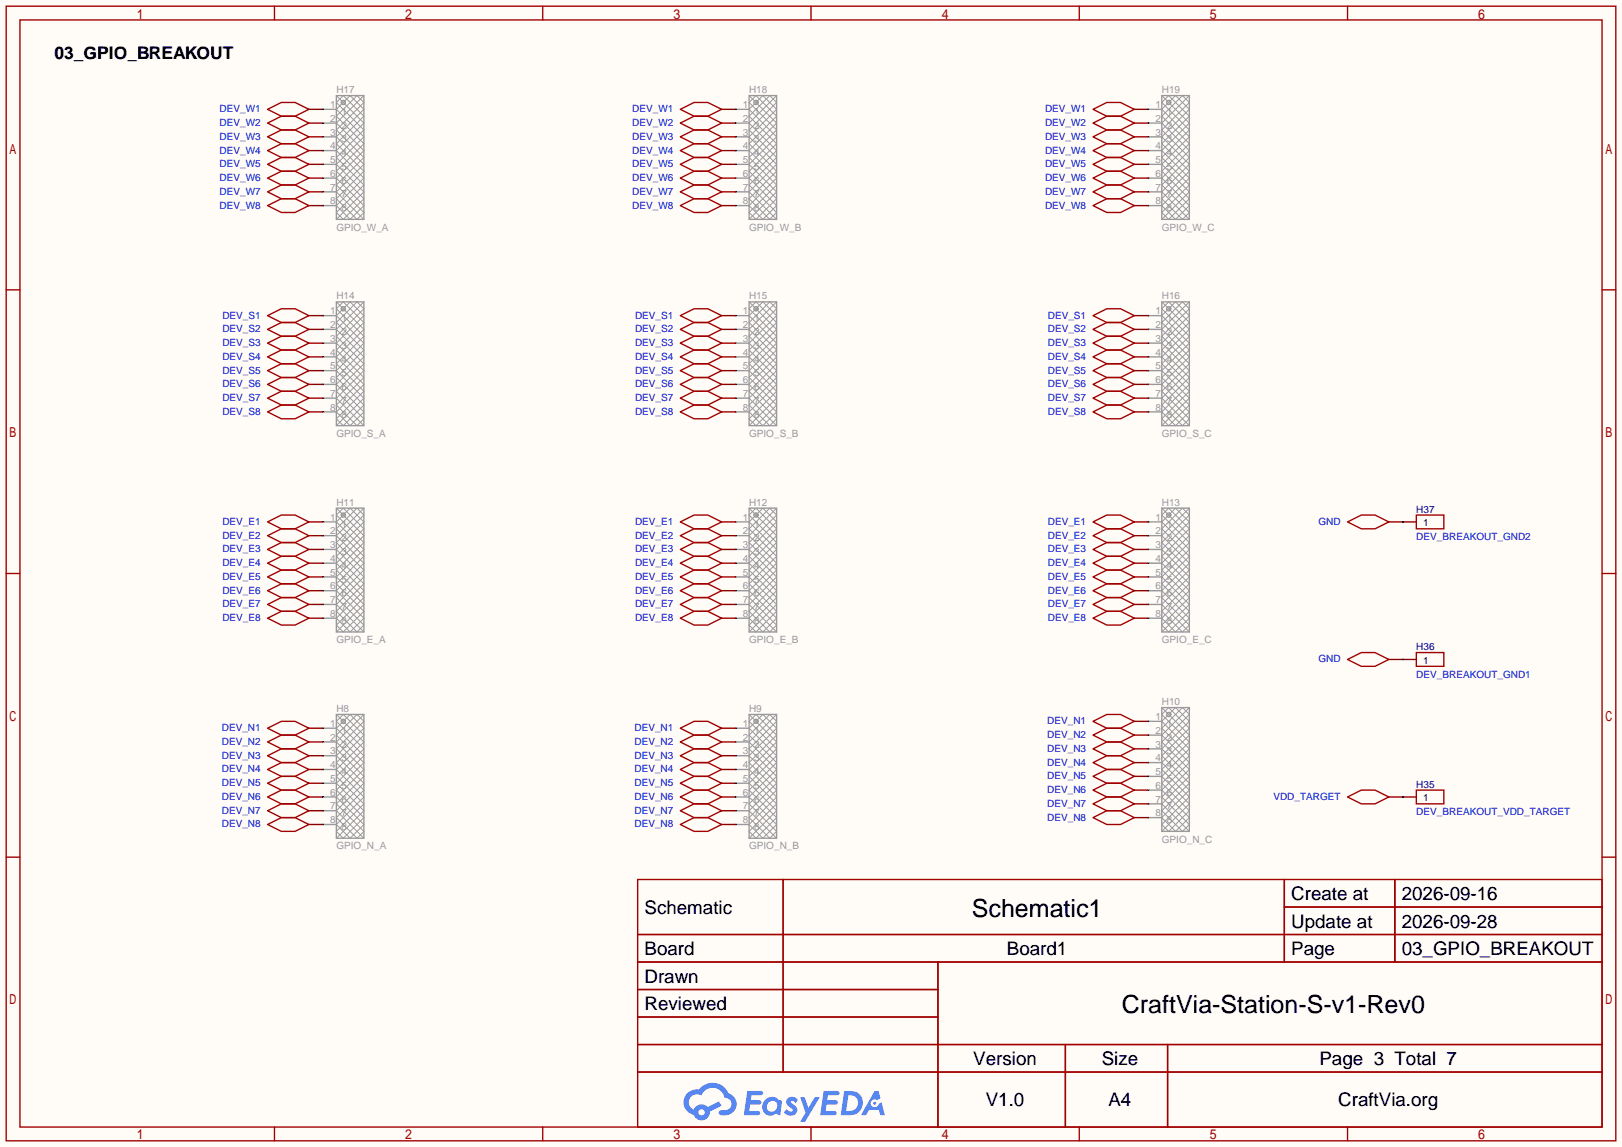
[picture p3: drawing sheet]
<svg xmlns="http://www.w3.org/2000/svg" width="299mm" height="212mm" viewBox="0 0 299 212" stroke-linecap="round" stroke-linejoin="round" font-family="sans-serif">
<path d="M0 0h299.5v211.8h-299.5z" fill="#fffcf7"/>
<g fill="none" stroke="#a10000" stroke-width=".25">
<path d="M1.1 1.1h297.2v209.6h-297.2zM3.7 3.7h292.1v204.5h-292.1zM50.7 1.1v2.6M100.2 1.1v2.6M149.7 1.1v2.6M199.3 1.1v2.6M248.8 1.1v2.6M1.1 53.5h2.6M295.8 53.5h2.5M1.1 105.9h2.6M295.8 105.9h2.5M1.1 158.3h2.6"/>
<path d="M295.8 158.3h2.5M117.7 162.4h178.1v45.8h-178.1zM117.7 172.6h178.1M117.7 177.7h178.1M144.6 162.4v35.6M173.2 177.7v30.5M237.1 162.4v15.3M237.1 167.5h58.7M257.5 162.4v15.3M117.7 182.8h55.5M117.7 192.9h178.1M117.7 187.8h55.5"/>
<path d="M117.7 198h178.1M196.7 192.9v15.3M215.6 192.9v15.3M50.7 208.2v2.5M100.2 208.2v2.5M149.7 208.2v2.5M199.3 208.2v2.5M248.8 208.2v2.5"/>
</g>
<g fill="#5487ff">
<path d="M145.5 202.8a1.3 1.3 0 0 1 1.8 .3l-.4 .6a.54 .54 0 0 0-.9-.2l.1 .2a1.58 1.58 0 0 1 1.1 1.6 1.43 1.43 0 0 1-2.5 .1l.5-.6a.64 .64 0 0 0 .5 .5 .64 .64 0 0 0 .7-.3l-.2-.2a1.6 1.6 0 0 1-1-1.6z"/>
<path d="M147.7 202.7h.9l.7 1.9 1.1-1.9h.9l-2.7 4.5h-.9l1-1.7z"/>
<path d="M138 201.5h1.6a1.31 1.31 0 0 1 1.2 .2 .4 .4 0 0 1-.3 .6h-1.8l-.1 .9h1.6a.4 .4 0 0 1 .4 .4 .4 .4 0 0 1-.4 .4h-1.7l-.2 1.2h.8a1.23 1.23 0 0 1 1.2 .2 .39 .39 0 0 1-.3 .6h-2.7z"/>
<path d="M152.1 201.5h1.6a1.32 1.32 0 0 1 1.3 .2 .39 .39 0 0 1-.4 .6h-1.7l-.2 .9h1.7a.4 .4 0 0 1 .3 .4 .4 .4 0 0 1-.4 .4h-1.7l-.2 1.2h.8a1.23 1.23 0 0 1 1.2 .2 .39 .39 0 0 1-.3 .6h-2.7z"/>
<path d="M161.5 201.5h.7l.4 1.3-.7 .4a.75 .75 0 0 0-1.1 .3 .75 .75 0 0 0 .5 1 .75 .75 0 0 0 .9-.6l.6-.3 .6 2.4h-.9l-.2-1h-1.9l-.5 1h-.9z"/>
<path d="M155.9 201.5l-.7 4.5h1.5a2.27 2.27 0 0 0 2.6-2.3 2.27 2.27 0 0 0-2.7-2.2zM156.6 202.3a1.5 1.5 0 0 1 1.8 1.5 1.5 1.5 0 0 1-1.9 1.4h-.3z"/>
<path d="M141.3 203.1a1.62 1.62 0 0 0-.4 2.1 1.62 1.62 0 0 0 2 .7l.4-.3 .3 .3 .5 .1 .3-2.5-.2-.3h-.4a1.58 1.58 0 0 0-2.5-.1zM141.9 203.6a.99 .99 0 0 1 1.6 .3 .99 .99 0 0 1-.9 1.4 .94 .94 0 0 1-1-.5 .94 .94 0 0 1 .3-1.2z"/>
<path d="M126.9 201.9a2.37 2.37 0 0 0 1.2 4 1.54 1.54 0 0 0 1.7 1 1.54 1.54 0 0 0 1.3-1.6l2.1-1.1-.5-.8-2 1.1a1.57 1.57 0 0 0-2.6 .4 1.5 1.5 0 0 1-.8-2.1 1.5 1.5 0 0 1 2.2-.5 2.23 2.23 0 0 1 2.3-1.4 2.23 2.23 0 0 1 2 1.8 1.16 1.16 0 0 1 1.2 1.1 1.16 1.16 0 0 1-1 1.3h-.7a.47 .47 0 0 0-.6 .3 .47 .47 0 0 0 .4 .6 2.23 2.23 0 0 0 2.3-.7 2.23 2.23 0 0 0 .4-2.3 2.16 2.16 0 0 0-1.3-1.1 3.2 3.2 0 0 0-5.4-.7l-1.2 .1zM129 205.4a.58 .58 0 0 1 1.1 0 .58 .58 0 0 1-1.1 0z"/>
<circle cx="161.5" cy="203.8" r=".28"/>
</g>
<g fill="none" stroke="#999" stroke-width=".18">
<path d="M62.1 18.9l5.1 5.1-5.1 5.1 5.1 5.1-5.1 5 1.3 1.3 3.8-3.8-5.1-5.1 5.1-5.1-5.1-5 3.8-3.8 1.3 1.2-5.1 5.1 5.1 5.1-5.1 5.1 5.1 5-1.3 1.3-3.8-3.8 5.1-5.1-5.1-5.1 5.1-5-3.8-3.8zM62.1 17.7l5.1 5-5.1 5.1 5.1 5.1-5.1 5.1 2.5 2.5 2.6-2.5-5.1-5.1 5.1-5.1-5.1-5.1 5.1-5M63.5 18.6l.2 .2M63.7 19.1l-.2 .2M138.3 18.9l5.1 5.1-5.1 5.1 5.1 5.1-5.1 5 1.3 1.3 3.8-3.8-5.1-5.1 5.1-5.1-5.1-5 3.8-3.8 1.3 1.2-5.1 5.1 5.1 5.1-5.1 5.1 5.1 5-1.3 1.3-3.8-3.8 5.1-5.1-5.1-5.1 5.1-5-3.8-3.8zM138.3 17.7l5.1 5-5.1 5.1 5.1 5.1-5.1 5.1 2.5 2.5 2.6-2.5-5.1-5.1 5.1-5.1-5.1-5.1 5.1-5M139.7 18.6l.2 .2M139.9 19.1l-.2 .2M214.5 18.9l1.3-1.2 3.8 3.8-5.1 5 5.1 5.1-5.1 5.1 3.8 3.8 1.3-1.3-5.1-5 5.1-5.1-5.1-5.1 5.1-5.1-1.3-1.2-3.8 3.8 5.1 5-5.1 5.1 5.1 5.1-3.8 3.8-1.3-1.3 5.1-5-5.1-5.1 5.1-5.1zM214.5 17.7l5.1 5-5.1 5.1 5.1 5.1-5.1 5.1 2.5 2.5 2.6-2.5-5.1-5.1 5.1-5.1-5.1-5.1 5.1-5M215.9 18.6l.2 .2M216.1 19.1l-.2 .2"/>
<path d="M62.1 55.8l5.1 5-5.1 5.1 5.1 5.1-5.1 5.1 2.5 2.5 2.6-2.5-5.1-5.1 5.1-5.1-5.1-5.1 5.1-5M62.1 40.5l5.1-5.1-5.1-5 5.1-5.1-5.1-5.1 2.5-2.5 2.6 2.5-5.1 5.1 5.1 5.1-5.1 5 5.1 5.1M63.4 55.8l3.8 3.8-5.1 5 5.1 5.1-5.1 5.1 3.8 3.8 1.3-1.3-5.1-5 5.1-5.1-5.1-5.1 5.1-5.1-1.3-1.2-3.8 3.8 5.1 5-5.1 5.1 5.1 5.1-3.8 3.8-1.3-1.3 5.1-5-5.1-5.1 5.1-5.1-5.1-5.1zM63.5 56.7l.2 .2M63.7 57.2l-.2 .2M138.3 55.8l5.1 5-5.1 5.1 5.1 5.1-5.1 5.1 2.5 2.5 2.6-2.5-5.1-5.1 5.1-5.1-5.1-5.1 5.1-5M138.3 40.5l5.1-5.1-5.1-5 5.1-5.1-5.1-5.1 2.5-2.5 2.6 2.5-5.1 5.1 5.1 5.1-5.1 5 5.1 5.1M139.6 55.8l3.8 3.8-5.1 5 5.1 5.1-5.1 5.1 3.8 3.8 1.3-1.3-5.1-5 5.1-5.1-5.1-5.1 5.1-5.1-1.3-1.2-3.8 3.8 5.1 5-5.1 5.1 5.1 5.1-3.8 3.8-1.3-1.3 5.1-5-5.1-5.1 5.1-5.1-5.1-5.1zM139.7 56.7l.2 .2M139.9 57.2l-.2 .2M214.5 57l1.3-1.2 3.8 3.8-5.1 5 5.1 5.1-5.1 5.1 3.8 3.8 1.3-1.3-5.1-5 5.1-5.1-5.1-5.1 5.1-5.1-1.3-1.2-3.8 3.8 5.1 5-5.1 5.1 5.1 5.1-3.8 3.8-1.3-1.3 5.1-5-5.1-5.1 5.1-5.1zM214.5 55.8l5.1 5-5.1 5.1 5.1 5.1-5.1 5.1 2.5 2.5 2.6-2.5-5.1-5.1 5.1-5.1-5.1-5.1 5.1-5"/>
<path d="M214.5 40.5l5.1-5.1-5.1-5 5.1-5.1-5.1-5.1 2.5-2.5 2.6 2.5-5.1 5.1 5.1 5.1-5.1 5 5.1 5.1M215.9 56.7l.2 .2M216.1 57.2l-.2 .2M62.1 78.6l5.1-5.1-5.1-5 5.1-5.1-5.1-5.1 2.5-2.5 2.6 2.5-5.1 5.1 5.1 5.1-5.1 5 5.1 5.1M138.3 78.6l5.1-5.1-5.1-5 5.1-5.1-5.1-5.1 2.5-2.5 2.6 2.5-5.1 5.1 5.1 5.1-5.1 5 5.1 5.1M214.5 78.6l5.1-5.1-5.1-5 5.1-5.1-5.1-5.1 2.5-2.5 2.6 2.5-5.1 5.1 5.1 5.1-5.1 5 5.1 5.1M62.1 93.9l5.1 5-5.1 5.1 5.1 5.1-5.1 5.1 2.5 2.5 2.6-2.5-5.1-5.1 5.1-5.1-5.1-5.1 5.1-5M63.4 93.9l-1.3 1.2 5.1 5.1-5.1 5.1 5.1 5.1-5.1 5 1.3 1.3 3.8-3.8-5.1-5.1 5.1-5.1-5.1-5 3.8-3.8 1.3 1.2-5.1 5.1 5.1 5.1-5.1 5.1 5.1 5-1.3 1.3-3.8-3.8 5.1-5.1-5.1-5.1 5.1-5zM63.5 94.8l.2 .2M63.7 95.3l-.2 .2M138.3 95.1l1.3-1.2 3.8 3.8-5.1 5 5.1 5.1-5.1 5.1 3.8 3.8 1.3-1.3-5.1-5 5.1-5.1-5.1-5.1 5.1-5.1-1.3-1.2-3.8 3.8 5.1 5-5.1 5.1 5.1 5.1-3.8 3.8-1.3-1.3 5.1-5-5.1-5.1 5.1-5.1zM138.3 93.9l5.1 5-5.1 5.1 5.1 5.1-5.1 5.1 2.5 2.5 2.6-2.5-5.1-5.1 5.1-5.1-5.1-5.1 5.1-5"/>
<path d="M139.7 94.8l.2 .2M139.9 95.3l-.2 .2M214.5 95.1l1.3-1.2 3.8 3.8-5.1 5 5.1 5.1-5.1 5.1 3.8 3.8 1.3-1.3-5.1-5 5.1-5.1-5.1-5.1 5.1-5.1-1.3-1.2-3.8 3.8 5.1 5-5.1 5.1 5.1 5.1-3.8 3.8-1.3-1.3 5.1-5-5.1-5.1 5.1-5.1zM214.5 93.9l5.1 5-5.1 5.1 5.1 5.1-5.1 5.1 2.5 2.5 2.6-2.5-5.1-5.1 5.1-5.1-5.1-5.1 5.1-5M215.9 94.8l.2 .2M216.1 95.3l-.2 .2M62.1 116.7l5.1-5.1-5.1-5 5.1-5.1-5.1-5.1 2.5-2.5 2.6 2.5-5.1 5.1 5.1 5.1-5.1 5 5.1 5.1M138.3 116.7l5.1-5.1-5.1-5 5.1-5.1-5.1-5.1 2.5-2.5 2.6 2.5-5.1 5.1 5.1 5.1-5.1 5 5.1 5.1M214.5 116.7l5.1-5.1-5.1-5 5.1-5.1-5.1-5.1 2.5-2.5 2.6 2.5-5.1 5.1 5.1 5.1-5.1 5 5.1 5.1M62.1 132l5.1 5-5.1 5.1 5.1 5.1-5.1 5.1 2.5 2.5 2.6-2.5-5.1-5.1 5.1-5.1-5.1-5.1 5.1-5M63.4 132l-1.3 1.2 5.1 5.1-5.1 5.1 5.1 5.1-5.1 5 1.3 1.3 3.8-3.8-5.1-5.1 5.1-5.1-5.1-5 3.8-3.8 1.3 1.2-5.1 5.1 5.1 5.1-5.1 5.1 5.1 5-1.3 1.3-3.8-3.8 5.1-5.1-5.1-5.1 5.1-5zM63.5 132.9l.2 .2"/>
<path d="M63.7 133.4l-.2 .2M138.3 132l5.1 5-5.1 5.1 5.1 5.1-5.1 5.1 2.5 2.5 2.6-2.5-5.1-5.1 5.1-5.1-5.1-5.1 5.1-5M139.6 132l-1.3 1.2 5.1 5.1-5.1 5.1 5.1 5.1-5.1 5 1.3 1.3 3.8-3.8-5.1-5.1 5.1-5.1-5.1-5 3.8-3.8 1.3 1.2-5.1 5.1 5.1 5.1-5.1 5.1 5.1 5-1.3 1.3-3.8-3.8 5.1-5.1-5.1-5.1 5.1-5zM139.7 132.9l.2 .2M139.9 133.4l-.2 .2M214.5 132l1.3-1.3 3.8 3.8-5.1 5.1 5.1 5.1-5.1 5 3.8 3.8 1.3-1.2-5.1-5.1 5.1-5.1-5.1-5.1 5.1-5-1.3-1.3-3.8 3.8 5.1 5.1-5.1 5.1 5.1 5-3.8 3.8-1.3-1.2 5.1-5.1-5.1-5.1 5.1-5.1zM214.5 130.7l5.1 5.1-5.1 5 5.1 5.1-5.1 5.1 2.5 2.5 2.6-2.5-5.1-5.1 5.1-5.1-5.1-5 5.1-5.1M215.9 131.6l.2 .2M216.1 132.1l-.2 .2M62.1 154.8l5.1-5.1-5.1-5 5.1-5.1-5.1-5.1 2.5-2.5 2.6 2.5-5.1 5.1 5.1 5.1-5.1 5 5.1 5.1M138.3 154.8l5.1-5.1-5.1-5 5.1-5.1-5.1-5.1 2.5-2.5 2.6 2.5-5.1 5.1 5.1 5.1-5.1 5 5.1 5.1M214.5 153.5l5.1-5-5.1-5.1 5.1-5.1-5.1-5.1 2.5-2.5 2.6 2.5-5.1 5.1 5.1 5.1-5.1 5.1 5.1 5"/>
</g>
<g fill="none" stroke="#999" stroke-width=".25">
<path d="M62.1 17.7h5.1v22.8h-5.1zM138.3 17.7h5.1v22.8h-5.1zM214.5 17.7h5.1v22.8h-5.1zM59.6 20.2h2.5M59.6 22.7h2.5M59.6 25.3h2.5M59.6 27.8h2.5M59.6 30.4h2.5M59.6 32.9h2.5M59.6 35.4h2.5M59.6 38h2.5M135.8 20.2h2.5"/>
<path d="M135.8 22.7h2.5M135.8 25.3h2.5M135.8 27.8h2.5M135.8 30.4h2.5M135.8 32.9h2.5M135.8 35.4h2.5M135.8 38h2.5M212 20.2h2.5M212 22.7h2.5M212 25.3h2.5M212 27.8h2.5M212 30.4h2.5"/>
<path d="M212 32.9h2.5M212 35.4h2.5M212 38h2.5M59.6 58.3h2.5M62.1 55.8h5.1v22.8h-5.1zM135.8 58.3h2.5M138.3 55.8h5.1v22.8h-5.1zM212 58.3h2.5M214.5 55.8h5.1v22.8h-5.1zM59.6 60.8h2.5M59.6 63.4h2.5M59.6 65.9h2.5"/>
<path d="M59.6 68.5h2.5M59.6 71h2.5M59.6 73.5h2.5M59.6 76.1h2.5M135.8 60.8h2.5M135.8 63.4h2.5M135.8 65.9h2.5M135.8 68.5h2.5M135.8 71h2.5M135.8 73.5h2.5M135.8 76.1h2.5M212 60.8h2.5"/>
<path d="M212 63.4h2.5M212 65.9h2.5M212 68.5h2.5M212 71h2.5M212 73.5h2.5M212 76.1h2.5M59.6 96.4h2.5M59.6 98.9h2.5M62.1 93.9h5.1v22.8h-5.1zM135.8 96.4h2.5M135.8 98.9h2.5M138.3 93.9h5.1v22.8h-5.1z"/>
<path d="M212 96.4h2.5M212 98.9h2.5M214.5 93.9h5.1v22.8h-5.1zM59.6 101.5h2.5M59.6 104h2.5M59.6 106.6h2.5M59.6 109.1h2.5M59.6 111.6h2.5M59.6 114.2h2.5M135.8 101.5h2.5M135.8 104h2.5M135.8 106.6h2.5"/>
<path d="M135.8 109.1h2.5M135.8 111.6h2.5M135.8 114.2h2.5M212 101.5h2.5M212 104h2.5M212 106.6h2.5M212 109.1h2.5M212 111.6h2.5M212 114.2h2.5M59.6 134.5h2.5M59.6 137h2.5M59.6 139.6h2.5"/>
<path d="M62.1 132h5.1v22.8h-5.1zM135.8 134.5h2.5M135.8 137h2.5M135.8 139.6h2.5M138.3 132h5.1v22.8h-5.1zM212 133.2h2.5M212 135.8h2.5M212 138.3h2.5M214.5 130.7h5.1v22.8h-5.1zM59.6 142.1h2.5M59.6 144.7h2.5M59.6 147.2h2.5"/>
<path d="M59.6 149.7h2.5M59.6 152.3h2.5M135.8 142.1h2.5M135.8 144.7h2.5M135.8 147.2h2.5M135.8 149.7h2.5M135.8 152.3h2.5M212 140.8h2.5M212 143.4h2.5M212 145.9h2.5M212 148.5h2.5M212 151h2.5"/>
<circle cx="63.4" cy="18.9" r=".38"/>
<circle cx="139.6" cy="18.9" r=".38"/>
<circle cx="215.8" cy="18.9" r=".38"/>
<circle cx="63.4" cy="57" r=".38"/>
<circle cx="139.6" cy="57" r=".38"/>
<circle cx="215.8" cy="57" r=".38"/>
<circle cx="63.4" cy="95.1" r=".38"/>
<circle cx="139.6" cy="95.1" r=".38"/>
<circle cx="215.8" cy="95.1" r=".38"/>
<circle cx="63.4" cy="133.2" r=".38"/>
<circle cx="139.6" cy="133.2" r=".38"/>
<circle cx="215.8" cy="132" r=".38"/>
</g>
<g fill="none" stroke="#870000" stroke-width=".25">
<path d="M57 25.3h2.6M57 27.8h2.6M57 30.4h2.6M57 32.9h2.6M57 35.4h2.6M57 38h2.6M57 20.2h2.6M57 22.7h2.6M133.2 25.3h2.6M133.2 27.8h2.6M133.2 30.4h2.6M133.2 32.9h2.6"/>
<path d="M133.2 35.4h2.6M133.2 38h2.6M133.2 20.2h2.6M133.2 22.7h2.6M209.4 25.3h2.6M209.4 27.8h2.6M209.4 30.4h2.6M209.4 32.9h2.6M209.4 35.4h2.6M209.4 38h2.6M209.4 20.2h2.6M209.4 22.7h2.6"/>
<path d="M57 58.3h2.6M133.2 58.3h2.6M209.4 58.3h2.6M57 73.5h2.6M57 76.1h2.6M57 60.8h2.6M57 63.4h2.6M57 65.9h2.6M57 68.5h2.6M57 71h2.6M133.2 73.5h2.6M133.2 76.1h2.6"/>
<path d="M133.2 60.8h2.6M133.2 63.4h2.6M133.2 65.9h2.6M133.2 68.5h2.6M133.2 71h2.6M209.4 73.5h2.6M209.4 76.1h2.6M209.4 60.8h2.6M209.4 63.4h2.6M209.4 65.9h2.6M209.4 68.5h2.6M209.4 71h2.6"/>
<path d="M57 96.4h2.6M57 98.9h2.6M133.2 96.4h2.6M133.2 98.9h2.6M209.4 96.4h2.6M209.4 98.9h2.6M256.4 96.4h5.1M57 101.5h2.6M57 104h2.6M57 106.6h2.6M57 109.1h2.6M57 111.6h2.6"/>
<path d="M57 114.2h2.6M133.2 101.5h2.6M133.2 104h2.6M133.2 106.6h2.6M133.2 109.1h2.6M133.2 111.6h2.6M133.2 114.2h2.6M209.4 101.5h2.6M209.4 104h2.6M209.4 106.6h2.6M209.4 109.1h2.6M209.4 111.6h2.6"/>
<path d="M209.4 114.2h2.6M57 134.5h2.6M57 137h2.6M57 139.6h2.6M133.2 134.5h2.6M133.2 137h2.6M133.2 139.6h2.6M209.4 133.2h2.6M209.4 135.8h2.6M209.4 138.3h2.6M256.4 121.8h5.1M57 144.7h2.6"/>
<path d="M57 147.2h2.6M57 149.7h2.6M57 152.3h2.6M57 142.1h2.6M133.2 144.7h2.6M133.2 147.2h2.6M133.2 149.7h2.6M133.2 152.3h2.6M133.2 142.1h2.6M209.4 143.4h2.6M209.4 145.9h2.6M209.4 148.5h2.6"/>
<path d="M209.4 151h2.6M209.4 140.8h2.6M256.4 147.2h5.1"/>
</g>
<g fill="none" stroke="#a10000" stroke-width=".25">
<path d="M49.4 25.3l2.5-1.3h2.6l2.5 1.3-2.5 1.2h-2.6zM49.4 27.8l2.5-1.3h2.6l2.5 1.3-2.5 1.3h-2.6zM49.4 30.4l2.5-1.3h2.6l2.5 1.3-2.5 1.2h-2.6zM49.4 32.9l2.5-1.3h2.6l2.5 1.3-2.5 1.3h-2.6zM49.4 35.4l2.5-1.2h2.6l2.5 1.2-2.5 1.3h-2.6zM49.4 38l2.5-1.3h2.6l2.5 1.3-2.5 1.2h-2.6zM49.4 20.2l2.5-1.3h2.6l2.5 1.3-2.5 1.3h-2.6zM49.4 22.7l2.5-1.2h2.6l2.5 1.2-2.5 1.3h-2.6zM125.6 25.3l2.5-1.3h2.6l2.5 1.3-2.5 1.2h-2.6zM125.6 27.8l2.5-1.3h2.6l2.5 1.3-2.5 1.3h-2.6zM125.6 30.4l2.5-1.3h2.6l2.5 1.3-2.5 1.2h-2.6zM125.6 32.9l2.5-1.3h2.6l2.5 1.3-2.5 1.3h-2.6z"/>
<path d="M125.6 35.4l2.5-1.2h2.6l2.5 1.2-2.5 1.3h-2.6zM125.6 38l2.5-1.3h2.6l2.5 1.3-2.5 1.2h-2.6zM125.6 20.2l2.5-1.3h2.6l2.5 1.3-2.5 1.3h-2.6zM125.6 22.7l2.5-1.2h2.6l2.5 1.2-2.5 1.3h-2.6zM201.8 25.3l2.5-1.3h2.6l2.5 1.3-2.5 1.2h-2.6zM201.8 27.8l2.5-1.3h2.6l2.5 1.3-2.5 1.3h-2.6zM201.8 30.4l2.5-1.3h2.6l2.5 1.3-2.5 1.2h-2.6zM201.8 32.9l2.5-1.3h2.6l2.5 1.3-2.5 1.3h-2.6zM201.8 35.4l2.5-1.2h2.6l2.5 1.2-2.5 1.3h-2.6zM201.8 38l2.5-1.3h2.6l2.5 1.3-2.5 1.2h-2.6zM201.8 20.2l2.5-1.3h2.6l2.5 1.3-2.5 1.3h-2.6zM201.8 22.7l2.5-1.2h2.6l2.5 1.2-2.5 1.3h-2.6z"/>
<path d="M49.4 58.3l2.5-1.3h2.6l2.5 1.3-2.5 1.3h-2.6zM125.6 58.3l2.5-1.3h2.6l2.5 1.3-2.5 1.3h-2.6zM201.8 58.3l2.5-1.3h2.6l2.5 1.3-2.5 1.3h-2.6zM49.4 73.5l2.5-1.2h2.6l2.5 1.2-2.5 1.3h-2.6zM49.4 76.1l2.5-1.3h2.6l2.5 1.3-2.5 1.2h-2.6zM49.4 60.8l2.5-1.2h2.6l2.5 1.2-2.5 1.3h-2.6zM49.4 63.4l2.5-1.3h2.6l2.5 1.3-2.5 1.2h-2.6zM49.4 65.9l2.5-1.3h2.6l2.5 1.3-2.5 1.3h-2.6zM49.4 68.5l2.5-1.3h2.6l2.5 1.3-2.5 1.2h-2.6zM49.4 71l2.5-1.3h2.6l2.5 1.3-2.5 1.3h-2.6zM125.6 73.5l2.5-1.2h2.6l2.5 1.2-2.5 1.3h-2.6zM125.6 76.1l2.5-1.3h2.6l2.5 1.3-2.5 1.2h-2.6z"/>
<path d="M125.6 60.8l2.5-1.2h2.6l2.5 1.2-2.5 1.3h-2.6zM125.6 63.4l2.5-1.3h2.6l2.5 1.3-2.5 1.2h-2.6zM125.6 65.9l2.5-1.3h2.6l2.5 1.3-2.5 1.3h-2.6zM125.6 68.5l2.5-1.3h2.6l2.5 1.3-2.5 1.2h-2.6zM125.6 71l2.5-1.3h2.6l2.5 1.3-2.5 1.3h-2.6zM201.8 73.5l2.5-1.2h2.6l2.5 1.2-2.5 1.3h-2.6zM201.8 76.1l2.5-1.3h2.6l2.5 1.3-2.5 1.2h-2.6zM201.8 60.8l2.5-1.2h2.6l2.5 1.2-2.5 1.3h-2.6zM201.8 63.4l2.5-1.3h2.6l2.5 1.3-2.5 1.2h-2.6zM201.8 65.9l2.5-1.3h2.6l2.5 1.3-2.5 1.3h-2.6zM201.8 68.5l2.5-1.3h2.6l2.5 1.3-2.5 1.2h-2.6zM201.8 71l2.5-1.3h2.6l2.5 1.3-2.5 1.3h-2.6z"/>
<path d="M49.4 96.4l2.5-1.3h2.6l2.5 1.3-2.5 1.3h-2.6zM49.4 98.9l2.5-1.2h2.6l2.5 1.2-2.5 1.3h-2.6zM125.6 96.4l2.5-1.3h2.6l2.5 1.3-2.5 1.3h-2.6zM125.6 98.9l2.5-1.2h2.6l2.5 1.2-2.5 1.3h-2.6zM201.8 96.4l2.5-1.3h2.6l2.5 1.3-2.5 1.3h-2.6zM201.8 98.9l2.5-1.2h2.6l2.5 1.2-2.5 1.3h-2.6zM248.8 96.4l2.5-1.3h2.6l2.5 1.3-2.5 1.3h-2.6zM261.5 95.1h5.1v2.6h-5.1zM49.4 101.5l2.5-1.3h2.6l2.5 1.3-2.5 1.2h-2.6zM49.4 104l2.5-1.3h2.6l2.5 1.3-2.5 1.3h-2.6zM49.4 106.6l2.5-1.3h2.6l2.5 1.3-2.5 1.2h-2.6zM49.4 109.1l2.5-1.3h2.6l2.5 1.3-2.5 1.3h-2.6z"/>
<path d="M49.4 111.6l2.5-1.2h2.6l2.5 1.2-2.5 1.3h-2.6zM49.4 114.2l2.5-1.3h2.6l2.5 1.3-2.5 1.2h-2.6zM125.6 101.5l2.5-1.3h2.6l2.5 1.3-2.5 1.2h-2.6zM125.6 104l2.5-1.3h2.6l2.5 1.3-2.5 1.3h-2.6zM125.6 106.6l2.5-1.3h2.6l2.5 1.3-2.5 1.2h-2.6zM125.6 109.1l2.5-1.3h2.6l2.5 1.3-2.5 1.3h-2.6zM125.6 111.6l2.5-1.2h2.6l2.5 1.2-2.5 1.3h-2.6zM125.6 114.2l2.5-1.3h2.6l2.5 1.3-2.5 1.2h-2.6zM201.8 101.5l2.5-1.3h2.6l2.5 1.3-2.5 1.2h-2.6zM201.8 104l2.5-1.3h2.6l2.5 1.3-2.5 1.3h-2.6zM201.8 106.6l2.5-1.3h2.6l2.5 1.3-2.5 1.2h-2.6zM201.8 109.1l2.5-1.3h2.6l2.5 1.3-2.5 1.3h-2.6z"/>
<path d="M201.8 111.6l2.5-1.2h2.6l2.5 1.2-2.5 1.3h-2.6zM201.8 114.2l2.5-1.3h2.6l2.5 1.3-2.5 1.2h-2.6zM49.4 134.5l2.5-1.3h2.6l2.5 1.3-2.5 1.3h-2.6zM49.4 137l2.5-1.2h2.6l2.5 1.2-2.5 1.3h-2.6zM49.4 139.6l2.5-1.3h2.6l2.5 1.3-2.5 1.2h-2.6zM125.6 134.5l2.5-1.3h2.6l2.5 1.3-2.5 1.3h-2.6zM125.6 137l2.5-1.2h2.6l2.5 1.2-2.5 1.3h-2.6zM125.6 139.6l2.5-1.3h2.6l2.5 1.3-2.5 1.2h-2.6zM201.8 133.2l2.5-1.2h2.6l2.5 1.2-2.5 1.3h-2.6zM201.8 135.8l2.5-1.3h2.6l2.5 1.3-2.5 1.2h-2.6zM201.8 138.3l2.5-1.3h2.6l2.5 1.3-2.5 1.3h-2.6zM248.8 121.8l2.5-1.3h2.6l2.5 1.3-2.5 1.3h-2.6z"/>
<path d="M261.5 120.5h5.1v2.6h-5.1zM49.4 144.7l2.5-1.3h2.6l2.5 1.3-2.5 1.2h-2.6zM49.4 147.2l2.5-1.3h2.6l2.5 1.3-2.5 1.3h-2.6zM49.4 149.7l2.5-1.2h2.6l2.5 1.2-2.5 1.3h-2.6zM49.4 152.3l2.5-1.3h2.6l2.5 1.3-2.5 1.2h-2.6zM49.4 142.1l2.5-1.3h2.6l2.5 1.3-2.5 1.3h-2.6zM125.6 144.7l2.5-1.3h2.6l2.5 1.3-2.5 1.2h-2.6zM125.6 147.2l2.5-1.3h2.6l2.5 1.3-2.5 1.3h-2.6zM125.6 149.7l2.5-1.2h2.6l2.5 1.2-2.5 1.3h-2.6zM125.6 152.3l2.5-1.3h2.6l2.5 1.3-2.5 1.2h-2.6zM125.6 142.1l2.5-1.3h2.6l2.5 1.3-2.5 1.3h-2.6zM201.8 143.4l2.5-1.3h2.6l2.5 1.3-2.5 1.3h-2.6z"/>
<path d="M201.8 145.9l2.5-1.2h2.6l2.5 1.2-2.5 1.3h-2.6zM201.8 148.5l2.5-1.3h2.6l2.5 1.3-2.5 1.2h-2.6zM201.8 151l2.5-1.3h2.6l2.5 1.3-2.5 1.3h-2.6zM201.8 140.8l2.5-1.2h2.6l2.5 1.2-2.5 1.3h-2.6zM248.8 147.2l2.5-1.3h2.6l2.5 1.3-2.5 1.3h-2.6zM261.5 145.9h5.1v2.6h-5.1z"/>
</g>
<g fill="none" stroke="#008700" stroke-width=".25">
<path d="M59.6 25.3h.1M59.6 27.8h.1M59.6 30.4h.1M59.6 32.9h.1M59.6 35.4h.1M59.6 38h.1M59.6 20.2h.1M59.6 22.7h.1M135.8 25.3h.1M135.8 27.8h.1M135.8 30.4h.1M135.8 32.9h.1"/>
<path d="M135.8 35.4h.1M135.8 38h.1M135.8 20.2h.1M135.8 22.7h.1M212 25.3h.1M212 27.8h.1M212 30.4h.1M212 32.9h.1M212 35.4h.1M212 38h.1M212 20.2h.1M212 22.7h.1"/>
<path d="M59.6 58.3h.1M135.8 58.3h.1M212 58.3h.1M59.6 60.8h.1M59.6 63.4h.1M59.6 65.9h.1M59.6 68.5h.1M59.6 71h.1M59.6 73.5h.1M59.6 76.1h.1M135.8 60.8h.1M135.8 63.4h.1"/>
<path d="M135.8 65.9h.1M135.8 68.5h.1M135.8 71h.1M135.8 73.5h.1M135.8 76.1h.1M212 60.8h.1M212 63.4h.1M212 65.9h.1M212 68.5h.1M212 71h.1M212 73.5h.1M212 76.1h.1"/>
<path d="M59.6 96.4h.1M59.6 98.9h.1M135.8 96.4h.1M135.8 98.9h.1M212 96.4h.1M212 98.9h.1M259 96.4h.1M59.6 101.5h.1M59.6 104h.1M59.6 106.6h.1M59.6 109.1h.1M59.6 111.6h.1"/>
<path d="M59.6 114.2h.1M135.8 101.5h.1M135.8 104h.1M135.8 106.6h.1M135.8 109.1h.1M135.8 111.6h.1M135.8 114.2h.1M212 101.5h.1M212 104h.1M212 106.6h.1M212 109.1h.1M212 111.6h.1"/>
<path d="M212 114.2h.1M59.6 134.5h.1M59.6 137h.1M59.6 139.6h.1M135.8 134.5h.1M135.8 137h.1M135.8 139.6h.1M212 133.2h.1M212 135.8h.1M212 138.3h.1M259 121.8h.1M59.6 142.1h.1"/>
<path d="M59.6 144.7h.1M59.6 147.2h.1M59.6 149.7h.1M59.6 152.3h.1M135.8 142.1h.1M135.8 144.7h.1M135.8 147.2h.1M135.8 149.7h.1M135.8 152.3h.1M212 140.8h.1M212 143.4h.1M212 145.9h.1"/>
<path d="M212 148.5h.1M212 151h.1M259 147.2h.1"/>
</g>
<g font-size="4.6">
<text x="179.4" y="169.4">Schematic1</text>
<text x="207.1" y="187.1">CraftVia-Station-S-v1-Rev0</text>
</g>
<g font-size="3.5">
<text x="238.4" y="166.2">Create at</text>
<text x="258.8" y="166.2">2026-09-16</text>
<text x="119" y="168.8">Schematic</text>
<text x="238.4" y="171.3">Update at</text>
<text x="258.8" y="171.3">2026-09-28</text>
<text x="119" y="176.4">Board</text>
<text x="185.9" y="176.4">Board1</text>
<text x="238.4" y="176.4">Page</text>
<text x="258.8" y="176.4">03_GPIO_BREAKOUT</text>
<text x="119" y="181.5">Drawn</text>
<text x="119" y="186.6">Reviewed</text>
<text x="179.7" y="196.7">Version</text>
<text x="203.4" y="196.7">Size</text>
<text x="243.6" y="196.7">Page 3 Total 7</text>
<text x="182" y="204.3">V1.0</text>
<text x="204.7" y="204.3">A4</text>
<text x="247.1" y="204.3">CraftVia.org</text>
</g>
<text font-size="3.2" x="10" y="10.8">03_GPIO_BREAKOUT</text>
<g font-size="1.8" fill="#999">
<text x="62.1" y="17.2">H17</text>
<text x="138.3" y="17.2">H18</text>
<text x="214.5" y="17.2">H19</text>
<text x="60.9" y="20">1</text>
<text x="60.9" y="22.5">2</text>
<text x="63" y="21.2">1</text>
<text x="63" y="23.8">2</text>
<text x="137.1" y="20">1</text>
<text x="137.1" y="22.5">2</text>
<text x="139.2" y="21.2">1</text>
<text x="139.2" y="23.8">2</text>
<text x="213.3" y="20">1</text>
<text x="213.3" y="22.5">2</text>
<text x="215.4" y="21.2">1</text>
<text x="215.4" y="23.8">2</text>
<text x="60.9" y="25">3</text>
<text x="60.9" y="27.6">4</text>
<text x="63" y="26.3">3</text>
<text x="63" y="28.9">4</text>
<text x="137.1" y="25">3</text>
<text x="137.1" y="27.6">4</text>
<text x="139.2" y="26.3">3</text>
<text x="139.2" y="28.9">4</text>
<text x="213.3" y="25">3</text>
<text x="213.3" y="27.6">4</text>
<text x="215.4" y="26.3">3</text>
<text x="215.4" y="28.9">4</text>
<text x="60.9" y="30.1">5</text>
<text x="60.9" y="32.7">6</text>
<text x="60.9" y="35.2">7</text>
<text x="63" y="31.4">5</text>
<text x="63" y="33.9">6</text>
<text x="137.1" y="30.1">5</text>
<text x="137.1" y="32.7">6</text>
<text x="137.1" y="35.2">7</text>
<text x="139.2" y="31.4">5</text>
<text x="139.2" y="33.9">6</text>
<text x="213.3" y="30.1">5</text>
<text x="213.3" y="32.7">6</text>
<text x="213.3" y="35.2">7</text>
<text x="215.4" y="31.4">5</text>
<text x="215.4" y="33.9">6</text>
<text x="60.9" y="37.7">8</text>
<text x="63" y="36.5">7</text>
<text x="63" y="39">8</text>
<text x="137.1" y="37.7">8</text>
<text x="139.2" y="36.5">7</text>
<text x="139.2" y="39">8</text>
<text x="213.3" y="37.7">8</text>
<text x="215.4" y="36.5">7</text>
<text x="215.4" y="39">8</text>
<text x="62.1" y="42.6">GPIO_W_A</text>
<text x="138.3" y="42.6">GPIO_W_B</text>
<text x="214.5" y="42.6">GPIO_W_C</text>
<text x="60.9" y="58.1">1</text>
<text x="62.1" y="55.3">H14</text>
<text x="63" y="59.3">1</text>
<text x="137.1" y="58.1">1</text>
<text x="138.3" y="55.3">H15</text>
<text x="139.2" y="59.3">1</text>
<text x="213.3" y="58.1">1</text>
<text x="214.5" y="55.3">H16</text>
<text x="215.4" y="59.3">1</text>
<text x="60.9" y="60.6">2</text>
<text x="60.9" y="63.1">3</text>
<text x="60.9" y="65.7">4</text>
<text x="63" y="61.9">2</text>
<text x="63" y="64.4">3</text>
<text x="137.1" y="60.6">2</text>
<text x="137.1" y="63.1">3</text>
<text x="137.1" y="65.7">4</text>
<text x="139.2" y="61.9">2</text>
<text x="139.2" y="64.4">3</text>
<text x="213.3" y="60.6">2</text>
<text x="213.3" y="63.1">3</text>
<text x="213.3" y="65.7">4</text>
<text x="215.4" y="61.9">2</text>
<text x="215.4" y="64.4">3</text>
<text x="60.9" y="68.2">5</text>
<text x="60.9" y="70.8">6</text>
<text x="63" y="67">4</text>
<text x="63" y="69.5">5</text>
<text x="137.1" y="68.2">5</text>
<text x="137.1" y="70.8">6</text>
<text x="139.2" y="67">4</text>
<text x="139.2" y="69.5">5</text>
<text x="213.3" y="68.2">5</text>
<text x="213.3" y="70.8">6</text>
<text x="215.4" y="67">4</text>
<text x="215.4" y="69.5">5</text>
<text x="60.9" y="73.3">7</text>
<text x="60.9" y="75.8">8</text>
<text x="63" y="72">6</text>
<text x="63" y="74.6">7</text>
<text x="63" y="77.1">8</text>
<text x="137.1" y="73.3">7</text>
<text x="137.1" y="75.8">8</text>
<text x="139.2" y="72">6</text>
<text x="139.2" y="74.6">7</text>
<text x="139.2" y="77.1">8</text>
<text x="213.3" y="73.3">7</text>
<text x="213.3" y="75.8">8</text>
<text x="215.4" y="72">6</text>
<text x="215.4" y="74.6">7</text>
<text x="215.4" y="77.1">8</text>
<text x="62.1" y="80.7">GPIO_S_A</text>
<text x="138.3" y="80.7">GPIO_S_B</text>
<text x="214.5" y="80.7">GPIO_S_C</text>
<text x="62.1" y="93.4">H11</text>
<text x="138.3" y="93.4">H12</text>
<text x="214.5" y="93.4">H13</text>
<text x="60.9" y="96.2">1</text>
<text x="60.9" y="98.7">2</text>
<text x="60.9" y="101.2">3</text>
<text x="63" y="97.4">1</text>
<text x="63" y="100">2</text>
<text x="137.1" y="96.2">1</text>
<text x="137.1" y="98.7">2</text>
<text x="137.1" y="101.2">3</text>
<text x="139.2" y="97.4">1</text>
<text x="139.2" y="100">2</text>
<text x="213.3" y="96.2">1</text>
<text x="213.3" y="98.7">2</text>
<text x="213.3" y="101.2">3</text>
<text x="215.4" y="97.4">1</text>
<text x="215.4" y="100">2</text>
<text x="60.9" y="103.8">4</text>
<text x="60.9" y="106.3">5</text>
<text x="63" y="102.5">3</text>
<text x="63" y="105.1">4</text>
<text x="63" y="107.6">5</text>
<text x="137.1" y="103.8">4</text>
<text x="137.1" y="106.3">5</text>
<text x="139.2" y="102.5">3</text>
<text x="139.2" y="105.1">4</text>
<text x="139.2" y="107.6">5</text>
<text x="213.3" y="103.8">4</text>
<text x="213.3" y="106.3">5</text>
<text x="215.4" y="102.5">3</text>
<text x="215.4" y="105.1">4</text>
<text x="215.4" y="107.6">5</text>
<text x="60.9" y="108.9">6</text>
<text x="60.9" y="111.4">7</text>
<text x="60.9" y="113.9">8</text>
<text x="63" y="110.1">6</text>
<text x="63" y="112.7">7</text>
<text x="137.1" y="108.9">6</text>
<text x="137.1" y="111.4">7</text>
<text x="137.1" y="113.9">8</text>
<text x="139.2" y="110.1">6</text>
<text x="139.2" y="112.7">7</text>
<text x="213.3" y="108.9">6</text>
<text x="213.3" y="111.4">7</text>
<text x="213.3" y="113.9">8</text>
<text x="215.4" y="110.1">6</text>
<text x="215.4" y="112.7">7</text>
<text x="62.1" y="118.8">GPIO_E_A</text>
<text x="63" y="115.2">8</text>
<text x="138.3" y="118.8">GPIO_E_B</text>
<text x="139.2" y="115.2">8</text>
<text x="214.5" y="118.8">GPIO_E_C</text>
<text x="215.4" y="115.2">8</text>
<text x="62.1" y="131.5">H8</text>
<text x="138.3" y="131.5">H9</text>
<text x="214.5" y="130.2">H10</text>
<text x="60.9" y="134.3">1</text>
<text x="60.9" y="136.8">2</text>
<text x="63" y="135.5">1</text>
<text x="137.1" y="134.3">1</text>
<text x="137.1" y="136.8">2</text>
<text x="139.2" y="135.5">1</text>
<text x="213.3" y="133">1</text>
<text x="213.3" y="135.5">2</text>
<text x="215.4" y="134.3">1</text>
<text x="215.4" y="136.8">2</text>
<text x="60.9" y="139.3">3</text>
<text x="60.9" y="141.9">4</text>
<text x="63" y="138.1">2</text>
<text x="63" y="140.6">3</text>
<text x="63" y="143.2">4</text>
<text x="137.1" y="139.3">3</text>
<text x="137.1" y="141.9">4</text>
<text x="139.2" y="138.1">2</text>
<text x="139.2" y="140.6">3</text>
<text x="139.2" y="143.2">4</text>
<text x="213.3" y="138.1">3</text>
<text x="213.3" y="140.6">4</text>
<text x="213.3" y="143.2">5</text>
<text x="215.4" y="139.3">3</text>
<text x="215.4" y="141.9">4</text>
<text x="60.9" y="144.4">5</text>
<text x="60.9" y="147">6</text>
<text x="60.9" y="149.5">7</text>
<text x="63" y="145.7">5</text>
<text x="63" y="148.2">6</text>
<text x="137.1" y="144.4">5</text>
<text x="137.1" y="147">6</text>
<text x="137.1" y="149.5">7</text>
<text x="139.2" y="145.7">5</text>
<text x="139.2" y="148.2">6</text>
<text x="213.3" y="145.7">6</text>
<text x="213.3" y="148.2">7</text>
<text x="215.4" y="144.4">5</text>
<text x="215.4" y="147">6</text>
<text x="215.4" y="149.5">7</text>
<text x="60.9" y="152">8</text>
<text x="63" y="150.8">7</text>
<text x="63" y="153.3">8</text>
<text x="137.1" y="152">8</text>
<text x="139.2" y="150.8">7</text>
<text x="139.2" y="153.3">8</text>
<text x="213.3" y="150.8">8</text>
<text x="214.5" y="155.6">GPIO_N_C</text>
<text x="215.4" y="152">8</text>
<text x="62.1" y="156.9">GPIO_N_A</text>
<text x="138.3" y="156.9">GPIO_N_B</text>
</g>
<g font-size="1.8" fill="#00f">
<text x="40.5" y="20.7">DEV_W1</text>
<text x="40.5" y="23.3">DEV_W2</text>
<text x="116.7" y="20.7">DEV_W1</text>
<text x="116.7" y="23.3">DEV_W2</text>
<text x="192.9" y="20.7">DEV_W1</text>
<text x="192.9" y="23.3">DEV_W2</text>
<text x="40.5" y="25.8">DEV_W3</text>
<text x="40.5" y="28.4">DEV_W4</text>
<text x="116.7" y="25.8">DEV_W3</text>
<text x="116.7" y="28.4">DEV_W4</text>
<text x="192.9" y="25.8">DEV_W3</text>
<text x="192.9" y="28.4">DEV_W4</text>
<text x="40.5" y="30.9">DEV_W5</text>
<text x="40.5" y="33.4">DEV_W6</text>
<text x="40.5" y="36">DEV_W7</text>
<text x="116.7" y="30.9">DEV_W5</text>
<text x="116.7" y="33.4">DEV_W6</text>
<text x="116.7" y="36">DEV_W7</text>
<text x="192.9" y="30.9">DEV_W5</text>
<text x="192.9" y="33.4">DEV_W6</text>
<text x="192.9" y="36">DEV_W7</text>
<text x="40.5" y="38.5">DEV_W8</text>
<text x="116.7" y="38.5">DEV_W8</text>
<text x="192.9" y="38.5">DEV_W8</text>
<text x="41" y="58.8">DEV_S1</text>
<text x="117.2" y="58.8">DEV_S1</text>
<text x="193.4" y="58.8">DEV_S1</text>
<text x="41" y="61.4">DEV_S2</text>
<text x="41" y="63.9">DEV_S3</text>
<text x="117.2" y="61.4">DEV_S2</text>
<text x="117.2" y="63.9">DEV_S3</text>
<text x="193.4" y="61.4">DEV_S2</text>
<text x="193.4" y="63.9">DEV_S3</text>
<text x="41" y="66.5">DEV_S4</text>
<text x="41" y="69">DEV_S5</text>
<text x="41" y="71.5">DEV_S6</text>
<text x="117.2" y="66.5">DEV_S4</text>
<text x="117.2" y="69">DEV_S5</text>
<text x="117.2" y="71.5">DEV_S6</text>
<text x="193.4" y="66.5">DEV_S4</text>
<text x="193.4" y="69">DEV_S5</text>
<text x="193.4" y="71.5">DEV_S6</text>
<text x="41" y="74.1">DEV_S7</text>
<text x="41" y="76.6">DEV_S8</text>
<text x="117.2" y="74.1">DEV_S7</text>
<text x="117.2" y="76.6">DEV_S8</text>
<text x="193.4" y="74.1">DEV_S7</text>
<text x="193.4" y="76.6">DEV_S8</text>
<text x="41" y="96.9">DEV_E1</text>
<text x="41" y="99.5">DEV_E2</text>
<text x="117.2" y="96.9">DEV_E1</text>
<text x="117.2" y="99.5">DEV_E2</text>
<text x="193.4" y="96.9">DEV_E1</text>
<text x="193.4" y="99.5">DEV_E2</text>
<text x="243.4" y="96.9">GND</text>
<text x="261.5" y="99.7">DEV_BREAKOUT_GND2</text>
<text x="41" y="102">DEV_E3</text>
<text x="41" y="104.6">DEV_E4</text>
<text x="41" y="107.1">DEV_E5</text>
<text x="117.2" y="102">DEV_E3</text>
<text x="117.2" y="104.6">DEV_E4</text>
<text x="117.2" y="107.1">DEV_E5</text>
<text x="193.4" y="102">DEV_E3</text>
<text x="193.4" y="104.6">DEV_E4</text>
<text x="193.4" y="107.1">DEV_E5</text>
<text x="41" y="109.6">DEV_E6</text>
<text x="41" y="112.2">DEV_E7</text>
<text x="117.2" y="109.6">DEV_E6</text>
<text x="117.2" y="112.2">DEV_E7</text>
<text x="193.4" y="109.6">DEV_E6</text>
<text x="193.4" y="112.2">DEV_E7</text>
<text x="41" y="114.7">DEV_E8</text>
<text x="117.2" y="114.7">DEV_E8</text>
<text x="193.4" y="114.7">DEV_E8</text>
<text x="243.4" y="122.3">GND</text>
<text x="261.5" y="125.1">DEV_BREAKOUT_GND1</text>
<text x="40.9" y="135">DEV_N1</text>
<text x="40.9" y="137.6">DEV_N2</text>
<text x="117.1" y="135">DEV_N1</text>
<text x="117.1" y="137.6">DEV_N2</text>
<text x="193.3" y="133.8">DEV_N1</text>
<text x="193.3" y="136.3">DEV_N2</text>
<text x="40.9" y="140.1">DEV_N3</text>
<text x="40.9" y="142.7">DEV_N4</text>
<text x="117.1" y="140.1">DEV_N3</text>
<text x="117.1" y="142.7">DEV_N4</text>
<text x="193.3" y="143.9">DEV_N5</text>
<text x="193.3" y="138.9">DEV_N3</text>
<text x="193.3" y="141.4">DEV_N4</text>
<text x="40.9" y="145.2">DEV_N5</text>
<text x="40.9" y="147.7">DEV_N6</text>
<text x="117.1" y="145.2">DEV_N5</text>
<text x="117.1" y="147.7">DEV_N6</text>
<text x="193.3" y="146.5">DEV_N6</text>
<text x="193.3" y="149">DEV_N7</text>
<text x="235.1" y="147.7">VDD_TARGET</text>
<text x="40.9" y="150.3">DEV_N7</text>
<text x="40.9" y="152.8">DEV_N8</text>
<text x="117.1" y="150.3">DEV_N7</text>
<text x="117.1" y="152.8">DEV_N8</text>
<text x="193.3" y="151.6">DEV_N8</text>
<text x="261.5" y="150.5">DEV_BREAKOUT_VDD_TARGET</text>
</g>
<g font-size="1.8" fill="#000080">
<text x="261.5" y="94.7">H37</text>
<text x="261.5" y="120.1">H36</text>
<text x="261.5" y="145.5">H35</text>
</g>
<g font-size="1.8">
<text x="262.8" y="97.2">1</text>
<text x="262.8" y="122.6">1</text>
<text x="262.8" y="148">1</text>
</g>
</svg>
